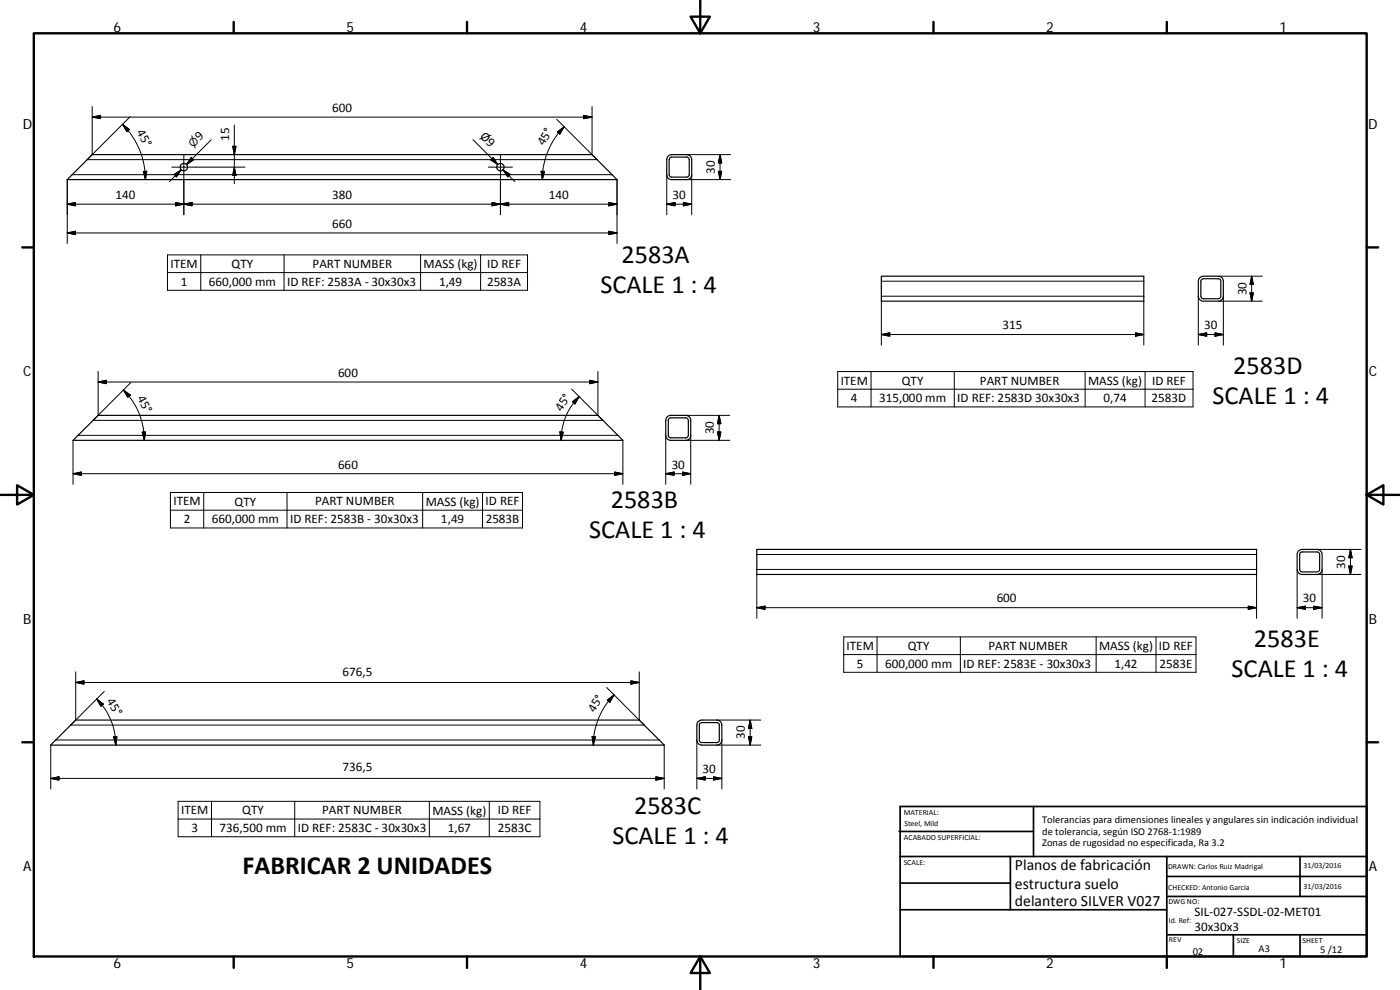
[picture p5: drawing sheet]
<svg xmlns="http://www.w3.org/2000/svg" width="420mm" height="297mm" viewBox="0 0 420 297" stroke-linecap="round" stroke-linejoin="round" font-family="sans-serif">
<g fill="none" stroke="#000" stroke-width=".36">
<path d="M20.8 53.3l6.9-6.9h150l7.5 7.5h-165zM200.5 46.8l1.1-.4h4.5a1.52 1.52 0 0 1 1.5 1.5v4.5a1.48 1.48 0 0 1-1.5 1.5h-4.5a1.45 1.45 0 0 1-1.5-1.5v-4.5zM201 47.4l.6-.3h4.5l.6 .3 .2 .5v4.5l-.2 .5-.6 .2h-4.5l-.5-.1-.3-.6v-4.5zM264.5 82.9h78.8v7.5h-78.8zM360.1 83.3l1-.4h4.6a1.52 1.52 0 0 1 1.4 1.5v4.5a1.48 1.48 0 0 1-1.4 1.5h-4.6a1.52 1.52 0 0 1-1.5-1.5l.1-4.8zM360.6 83.8l.5-.2h4.6l.5 .2 .2 .6v4.5l-.2 .5-.5 .2h-4.6l-.5-.2-.2-.5v-4.5zM29.3 124.8l150.2-.2 7.4 7.5h-165zM200.2 125.1l.9-.5h4.7a1.48 1.48 0 0 1 1.5 1.5v4.5a1.45 1.45 0 0 1-1.5 1.5h-4.5a1.48 1.48 0 0 1-1.5-1.5v-4.5zM200.7 125.6l.6-.2h4.5l.6 .2 .2 .5v4.5l-.3 .6-5.2 .2-.4-.3-.1-.3v-4.7zM227.1 164.8h150v7.6h-150zM389.7 165.3l1.1-.5h4.5a1.52 1.52 0 0 1 1.5 1.6v4.5a1.56 1.56 0 0 1-1.5 1.5h-4.5a1.52 1.52 0 0 1-1.5-1.5v-4.8zM390.2 165.8l.6-.2h4.5l.5 .2 .2 .6v4.5l-.2 .5-.5 .2h-4.5l-.6-.2-.2-.5v-4.5z"/>
<path d="M209.6 216.5l1-.5h4.5a1.48 1.48 0 0 1 1.5 1.6v4.4a1.52 1.52 0 0 1-1.5 1.6h-4.5a1.52 1.52 0 0 1-1.5-1.6v-4.7zM210.2 217l4.9-.2 .6 .3 .2 5.1-.3 .5h-5.4l-.3-.7v-4.4zM15.7 223.1l7-7.1h169.1l7.5 7.6h-184.1z"/>
<circle cx="55.2" cy="50.1" r="1.11"/>
<circle cx="150.2" cy="50.1" r="1.11"/>
</g>
<g fill="none" stroke="#000" stroke-width=".3">
<path d="M27.7 35.1l2.5-.5v1zM27.7 35.1h150M27.7 32v14.4M36.8 37.3a23.4 23.4 0 0 1 6.9 16.6M36.8 37.3l2 1.5-.7 .7zM39 35.1l-12.8 12.8h153l-12.1-12.1M70.3 37.5v17.6M167.3 39.6l2-1.5-1.3 2.1zM169.3 38.1a22.4 22.4 0 0 0-6.5 15.8M175.2 34.6l2.5 .5-2.5 .5zM177.7 32v14.4M20.2 53.9v19.2"/>
<path d="M21.7 52.4h162M43 51.4h1l-.3 2.5zM52.2 52.3l2.2-1.4-1.4 2.2zM54.4 50.9l-3.5 3.6M55.2 46.5v17.9M57.4 47.2l.7 .8-2.1 1.4zM63.4 41.9l-7.4 7.5 1.8-1.8M69.8 43.9h1l-.5 2.5zM70.3 50.1l.5 2.5h-1zM73.5 50.1h-21.9M141.9 41.9l7.5 7.5-1.8-1.8M146.5 50.1h7.3"/>
<path d="M148 47.2l1.4 2.2-2.1-1.4zM150.2 46.5v17.9M151 50.9l2.1 1.4-.7 .8zM151 50.9l3.5 3.6M162.4 51.4h1l-.6 2.5zM185.2 53.9v19.2M200.1 52.4v12M206.1 46.4h13.2M206.1 53.9h13.2M207.6 52.4v12M215.6 51.4h1l-.5 2.5zM216.1 46.4v7.5"/>
<path d="M216.1 46.4l.5 2.5h-1zM20.2 61.3l2.5-.6v1.1zM20.2 69.9l2.5-.5v1zM20.2 61.3h165M20.2 69.9h165M50.3 76.5h108v10.6h-108zM52.7 60.7l2.5 .6-2.5 .5zM55.2 61.3l2.5-.6v1.1zM60.3 76.5v10.6M85.2 76.5v10.6M126.2 76.5v10.6M144.2 76.5v10.6"/>
<path d="M147.7 60.7l2.5 .6-2.5 .5zM150.2 61.3l2.5-.6v1.1zM182.7 60.7l2.5 .6-2.5 .5zM182.7 69.4l2.5 .5-2.5 .5zM200.1 61.3l2.5-.6v1.1zM200.1 61.3h7.5M205.1 60.7l2.5 .6-2.5 .5zM50.3 81.8h108M264.5 90.4v13.1M264.5 88.9h78.8M264.5 84.4h78.8M340.8 99.9l2.5 .5-2.5 .5z"/>
<path d="M343.3 90.4v13.1M359.6 88.9v14.6M364.6 99.9l2.5 .5-2.5 .5zM365.7 82.9h13.1M365.7 90.4h13.1M367.1 88.9v14.6M375.1 87.9h1l-.5 2.5zM375.6 82.9v7.5M375.6 82.9l.5 2.5h-1zM29.5 114.6l2.4-.5v1zM29.5 114.6h149.9M29.5 111.4v13.2"/>
<path d="M37 117a21 21 0 0 1 6.3 15.1M37 117l2.1 1.5-.8 .7zM39.3 114.7l-11.4 11.4h153l-9.3-9.3M173.8 119a18.6 18.6 0 0 0-5.4 13.1M176.9 114.1l2.5 .5-2.5 .5zM179.4 111.4v13.2M251.4 111.5h106.6v10.6h-106.6zM251.4 116.8h106.6M261.4 111.5v10.6M264.5 100.4l2.5-.5v1zM264.5 100.4h78.8M286.4 111.5v10.6"/>
<path d="M325.7 111.5v10.6M343.7 111.5v10.6M359.6 100.4l2.6-.5v1zM359.6 100.4h7.5M21.9 132.1v13.2M23.4 130.6h162M42.7 129.7l1-.1-.4 2.5zM168 129.6l1 .1-.6 2.4zM171.8 120.5l2-1.5-1.3 2.2zM186.9 132.1v13.2M199.8 130.6v14.7M205.8 124.6h13.2"/>
<path d="M205.8 132.1h13.2M207.3 130.6v14.7M215.3 129.6h1l-.5 2.5zM215.8 124.6v7.5M215.8 124.6l.5 2.5h-1zM21.9 142.1l2.5-.5v1zM21.9 142.1h165M51.1 153.1h105.7M51.1 147.8h105.7v10.6h-105.7zM61.1 147.8v10.6M86.1 147.8v10.6M126.8 147.8v10.6"/>
<path d="M144.8 147.8v10.6M184.4 141.6l2.5 .5-2.5 .5zM199.8 142.1l2.5-.5v1zM199.8 142.1h7.5M204.8 141.6l2.5 .5-2.5 .5zM227.1 172.4v13.1M227.1 170.9h150M227.1 166.4h150M377.1 172.4v13.1M389.3 170.9v14.6M395.3 172.4h13.2M395.3 164.8h13.2"/>
<path d="M396.8 170.9v14.6M404.8 169.8h1l-.5 2.6zM405.3 164.8l.5 2.5h-1zM405.3 164.8v7.6M227.1 182.3l2.5-.4v.9zM227.1 182.3h150M253.2 191.1h105.7v10.6h-105.7zM253.2 196.4h105.7M263.2 191.1v10.6M288.2 191.1v10.6M329 191.1v10.6M346.9 191.1v10.6"/>
<path d="M374.6 181.9l2.5 .4-2.5 .5zM389.3 182.3l2.5-.4v.9zM389.3 182.3h7.5M394.3 181.9l2.5 .4-2.5 .5zM22.7 204.8l2.5-.5v1zM22.7 204.8h169.1M22.7 201.6v14.4M29 209.7l2 1.6-.7 .6zM29 209.7a19.6 19.6 0 0 1 5.7 13.9M182.1 206.3l11.2 11.3h-172.1l10.1-10.1M182.3 210.1l2-1.6-1.3 2.2zM184.3 208.5a21.6 21.6 0 0 0-6.2 15.1"/>
<path d="M189.3 204.3l2.5 .5-2.5 .5zM191.8 201.6v14.4M215.1 216h13.2M225.1 216v7.6M225.1 216l.5 2.6h-1zM15.2 233.6l2.5-.5v1zM15.2 233.6h184.1M15.2 223.6v13.1M16.7 222h181.1M34.1 221.1l1-.1-.4 2.6zM177.7 221l1 .1-.6 2.5zM196.8 233.1l2.5 .5-2.5 .5z"/>
<path d="M199.3 223.6v13.1M209.1 222v14.7M209.1 233.6l2.5-.5v1zM209.1 233.6h7.5M214.1 233.1l2.5 .5-2.5 .5zM215.1 223.6h13.2M216.6 222v14.7M224.6 221h1l-.5 2.6zM53.5 240.4h108.5v10.7h-108.5zM53.5 245.7h108.5M63.5 240.4v10.7M88.4 240.4v10.7"/>
<path d="M128.9 240.4v10.7M146.8 240.4v10.7"/>
</g>
<g fill="none" stroke="#000" stroke-width=".71">
<path d="M10.1 10h400.1v277h-400.1zM70.1 6.6v3.4M140.2 6.6v3.4M207.3 5h5.8l-2.9 5zM210.2 0v10M280.2 6.6v3.4M350.2 6.6v3.4M6.7 74.2h3.4M410.2 74.2h3.4M.2 148.5h9.9M5.1 145.6l5 2.9-5 2.9zM410.2 148.5l5-2.9v5.8z"/>
<path d="M410.2 148.5h9.9M6.7 222.7h3.4M410.2 222.7h3.4M70.1 287v3.4M140.2 287v3.4M210.2 287l2.9 5h-5.8zM210.2 287v10M280.2 287v3.4M350.2 287v3.4"/>
</g>
<g fill="none" stroke="#000" stroke-width=".51">
<path d="M269.8 249.5h40.4M270.1 257h140.1M270.1 242h140.1v45h-140.1zM303.2 257v16M310.2 242v15M350.2 257v30M390.2 257v12M270.1 273h80.1M270.1 265h33.1M350.2 269h60M350.2 263h60M350.2 280.5h60"/>
<path d="M370.2 280.5v6.5M390.2 280.5v6.5"/>
</g>
<g fill="#000" stroke="#000" stroke-width=".3">
<path d="M27.7 35.1l2.5-.5v1zM36.8 37.3l2 1.5-.7 .7zM175.2 34.6l2.5 .5-2.5 .5zM43 51.4h1l-.3 2.5zM52.2 52.3l2.2-1.4-1.4 2.2zM57.4 47.2l.7 .8-2.1 1.4zM69.8 43.9h1l-.5 2.5zM70.3 50.1l.5 2.5h-1zM148 47.2l1.4 2.2-2.1-1.4zM151 50.9l2.1 1.4-.7 .8zM162.4 51.4h1l-.6 2.5zM167.3 39.6l2-1.5-1.3 2.1z"/>
<path d="M215.6 51.4h1l-.5 2.5zM216.1 46.4l.5 2.5h-1zM20.2 61.3l2.5-.6v1.1zM20.2 69.9l2.5-.5v1zM52.7 60.7l2.5 .6-2.5 .5zM55.2 61.3l2.5-.6v1.1zM147.7 60.7l2.5 .6-2.5 .5zM150.2 61.3l2.5-.6v1.1zM182.7 60.7l2.5 .6-2.5 .5zM182.7 69.4l2.5 .5-2.5 .5zM200.1 61.3l2.5-.6v1.1zM205.1 60.7l2.5 .6-2.5 .5z"/>
<path d="M264.5 100.4l2.5-.5v1zM359.6 100.4l2.6-.5v1zM375.1 87.9h1l-.5 2.5zM375.6 82.9l.5 2.5h-1zM29.5 114.6l2.4-.5v1zM37 117l2.1 1.5-.8 .7zM176.9 114.1l2.5 .5-2.5 .5zM340.8 99.9l2.5 .5-2.5 .5zM364.6 99.9l2.5 .5-2.5 .5zM42.7 129.7l1-.1-.4 2.5zM168 129.6l1 .1-.6 2.4zM171.8 120.5l2-1.5-1.3 2.2z"/>
<path d="M215.3 129.6h1l-.5 2.5zM215.8 124.6l.5 2.5h-1zM21.9 142.1l2.5-.5v1zM184.4 141.6l2.5 .5-2.5 .5zM199.8 142.1l2.5-.5v1zM204.8 141.6l2.5 .5-2.5 .5zM404.8 169.8h1l-.5 2.6zM405.3 164.8l.5 2.5h-1zM227.1 182.3l2.5-.4v.9zM374.6 181.9l2.5 .4-2.5 .5zM389.3 182.3l2.5-.4v.9zM394.3 181.9l2.5 .4-2.5 .5z"/>
<path d="M22.7 204.8l2.5-.5v1zM29 209.7l2 1.6-.7 .6zM182.3 210.1l2-1.6-1.3 2.2zM189.3 204.3l2.5 .5-2.5 .5zM225.1 216l.5 2.6h-1zM15.2 233.6l2.5-.5v1zM34.1 221.1l1-.1-.4 2.6zM177.7 221l1 .1-.6 2.5zM196.8 233.1l2.5 .5-2.5 .5zM209.1 233.6l2.5-.5v1zM214.1 233.1l2.5 .5-2.5 .5zM224.6 221h1l-.5 2.6z"/>
</g>
<g font-size="7.9">
<text x="186.5" y="78.9">2583A</text>
<text x="180.2" y="87.9">SCALE 1 : 4</text>
<text x="370.1" y="112.1">2583D</text>
<text x="363.9" y="121.1">SCALE 1 : 4</text>
<text x="183.3" y="152.3">2583B</text>
<text x="176.8" y="161.3">SCALE 1 : 4</text>
<text x="376.3" y="194.1">2583E</text>
<text x="369.6" y="203">SCALE 1 : 4</text>
<text x="190.3" y="244.1">2583C</text>
<text x="183.8" y="253.1">SCALE 1 : 4</text>
<text x="72.8" y="262.1">FABRICAR 2 UNIDADES</text>
</g>
<g font-size="4.7">
<text x="304.6" y="261.2">Planos de fabricación</text>
<text x="304.6" y="266.6">estructura suelo</text>
<text x="304.6" y="272">delantero SILVER V027</text>
</g>
<g font-size="4.2">
<text x="34" y="9.6">6</text>
<text x="104" y="9.6">5</text>
<text x="174" y="9.6">4</text>
<text x="244" y="9.6">3</text>
<text x="314" y="9.6">2</text>
<text x="384" y="9.6">1</text>
<text x="6.8" y="38.7">D</text>
<text x="410.6" y="38.7">D</text>
<text x="7" y="112.9">C</text>
<text x="410.8" y="112.9">C</text>
<text x="7" y="187.1">B</text>
<text x="410.8" y="187.1">B</text>
<text x="7" y="261.3">A</text>
<text x="410.8" y="261.3">A</text>
<text x="34" y="290.4">6</text>
<text x="104" y="290.4">5</text>
<text x="174" y="290.4">4</text>
<text x="244" y="290.4">3</text>
<text x="314" y="290.4">2</text>
<text x="384" y="290.4">1</text>
</g>
<g font-size="3.9">
<text x="99.7" y="33.6">600</text>
<text x="41" y="39.7" transform="rotate(62 41 39.7)">45°</text>
<text x="143.9" y="41.1" transform="rotate(45 143.9 41.1)">Ø9</text>
<text x="60" y="42.4" transform="rotate(-45 60 42.4)">9</text>
<text x="68.8" y="42.3" transform="rotate(-90 68.8 42.3)">15</text>
<text x="163.2" y="43.9" transform="rotate(-59 163.2 43.9)">45°</text>
<text x="214.5" y="52.2" transform="rotate(-90 214.5 52.2)">30</text>
<text x="34.7" y="59.7">140</text>
<text x="99.7" y="59.7">380</text>
<text x="164.7" y="59.7">140</text>
<text x="201.8" y="59.7">30</text>
<text x="99.7" y="68.3">660</text>
<text x="51.2" y="80.4">ITEM</text>
<text x="69.5" y="80.4">QTY</text>
<text x="93.8" y="80.4">PART NUMBER</text>
<text x="127.1" y="80.5">MASS (kg)</text>
<text x="146.2" y="80.4">ID REF</text>
<text x="54.3" y="85.7">1</text>
<text x="62.7" y="85.7">660,000 mm</text>
<text x="86.2" y="85.7">ID REF: 2583A ‐ 30x30x3</text>
<text x="131.8" y="85.7">1,49</text>
<text x="146.2" y="85.7">2583A</text>
<text x="374.1" y="88.6" transform="rotate(-90 374.1 88.6)">30</text>
<text x="300.9" y="98.8">315</text>
<text x="361.4" y="98.8">30</text>
<text x="101.5" y="113.1">600</text>
<text x="41.2" y="119.4" transform="rotate(63 41.2 119.4)">45°</text>
<text x="252.3" y="115.4">ITEM</text>
<text x="270.6" y="115.4">QTY</text>
<text x="294.1" y="115.4">PART NUMBER</text>
<text x="326.5" y="115.5">MASS (kg)</text>
<text x="345.7" y="115.4">ID REF</text>
<text x="168.5" y="123.6" transform="rotate(-57 168.5 123.6)">45°</text>
<text x="255.4" y="120.7">4</text>
<text x="263.8" y="120.7">315,000 mm</text>
<text x="287.3" y="120.7">ID REF: 2583D 30x30x3</text>
<text x="331.2" y="120.7">0,74</text>
<text x="345.6" y="120.7">2583D</text>
<text x="214.2" y="130.4" transform="rotate(-90 214.2 130.4)">30</text>
<text x="101.5" y="140.6">660</text>
<text x="201.6" y="140.6">30</text>
<text x="52.1" y="151.7">ITEM</text>
<text x="70.4" y="151.7">QTY</text>
<text x="94.5" y="151.7">PART NUMBER</text>
<text x="127.8" y="151.8">MASS (kg)</text>
<text x="145.7" y="151.7">ID REF</text>
<text x="55.2" y="157">2</text>
<text x="63.6" y="157">660,000 mm</text>
<text x="87" y="157">ID REF: 2583B ‐ 30x30x3</text>
<text x="132.3" y="157">1,49</text>
<text x="145.8" y="157">2583B</text>
<text x="403.7" y="170.6" transform="rotate(-90 403.7 170.6)">30</text>
<text x="299.1" y="180.8">600</text>
<text x="391" y="180.8">30</text>
<text x="254.1" y="195">ITEM</text>
<text x="272.5" y="195">QTY</text>
<text x="296.6" y="195">PART NUMBER</text>
<text x="329.8" y="195.1">MASS (kg)</text>
<text x="347.8" y="195">ID REF</text>
<text x="102.8" y="202.7">676,5</text>
<text x="257.2" y="200.3">5</text>
<text x="265.6" y="200.3">600,000 mm</text>
<text x="289.1" y="200.3">ID REF: 2583E ‐ 30x30x3</text>
<text x="334.4" y="200.3">1,42</text>
<text x="348" y="200.3">2583E</text>
<text x="32" y="210.4" transform="rotate(59 32 210.4)">45°</text>
<text x="178.4" y="214" transform="rotate(-59 178.4 214)">45°</text>
<text x="223.6" y="221.8" transform="rotate(-90 223.6 221.8)">30</text>
<text x="102.8" y="231.5">736,5</text>
<text x="210.9" y="232">30</text>
<text x="54.4" y="244.3">ITEM</text>
<text x="72.7" y="244.3">QTY</text>
<text x="96.7" y="244.3">PART NUMBER</text>
<text x="129.8" y="244.4">MASS (kg)</text>
<text x="149.4" y="244.3">ID REF</text>
<text x="57.5" y="249.6">3</text>
<text x="65.9" y="249.6">736,500 mm</text>
<text x="89.4" y="249.6">ID REF: 2583C ‐ 30x30x3</text>
<text x="134.4" y="249.6">1,67</text>
<text x="149.4" y="249.6">2583C</text>
<text x="358.5" y="274.9">SIL‐027‐SSDL‐02‐MET01</text>
<text x="358.5" y="279.4">30x30x3</text>
</g>
<text font-size="3.2" x="58" y="44.3" transform="rotate(-45 58 44.3)">⌀</text>
<g font-size="3.1">
<text x="312.8" y="246.8">Tolerancias para dimensiones lineales y angulares sin indicación individual</text>
<text x="312.8" y="250.4">de tolerancia, según ISO 2768‐1:1989</text>
<text x="312.8" y="254">Zonas de rugosidad no especificada, Ra 3.2</text>
<text x="357.9" y="286.4">02</text>
<text x="377.7" y="285.6">A3</text>
<text x="396.2" y="285.9">5 /12</text>
</g>
<g font-size="2.4">
<text x="271.2" y="244.4">MATERIAL:</text>
<text x="271.3" y="251.9">ACABADO SUPERFICIAL:</text>
<text x="271.4" y="247.9">Steel, Mild</text>
<text x="271.2" y="259.7">SCALE:</text>
<text x="350.6" y="260.8">DRAWN: Carlos Ruiz Madrigal</text>
<text x="391.2" y="260.6">31/03/2016</text>
<text x="350.6" y="267">CHECKED: Antonio Garcia</text>
<text x="391.2" y="266.6">31/03/2016</text>
<text x="350.7" y="271.4">DWG NO:</text>
<text x="350.8" y="276.8">Id. Ref:</text>
<text x="350.8" y="282.8">REV</text>
<text x="371.2" y="282.9">SIZE</text>
<text x="390.9" y="282.9">SHEET</text>
</g>
</svg>
